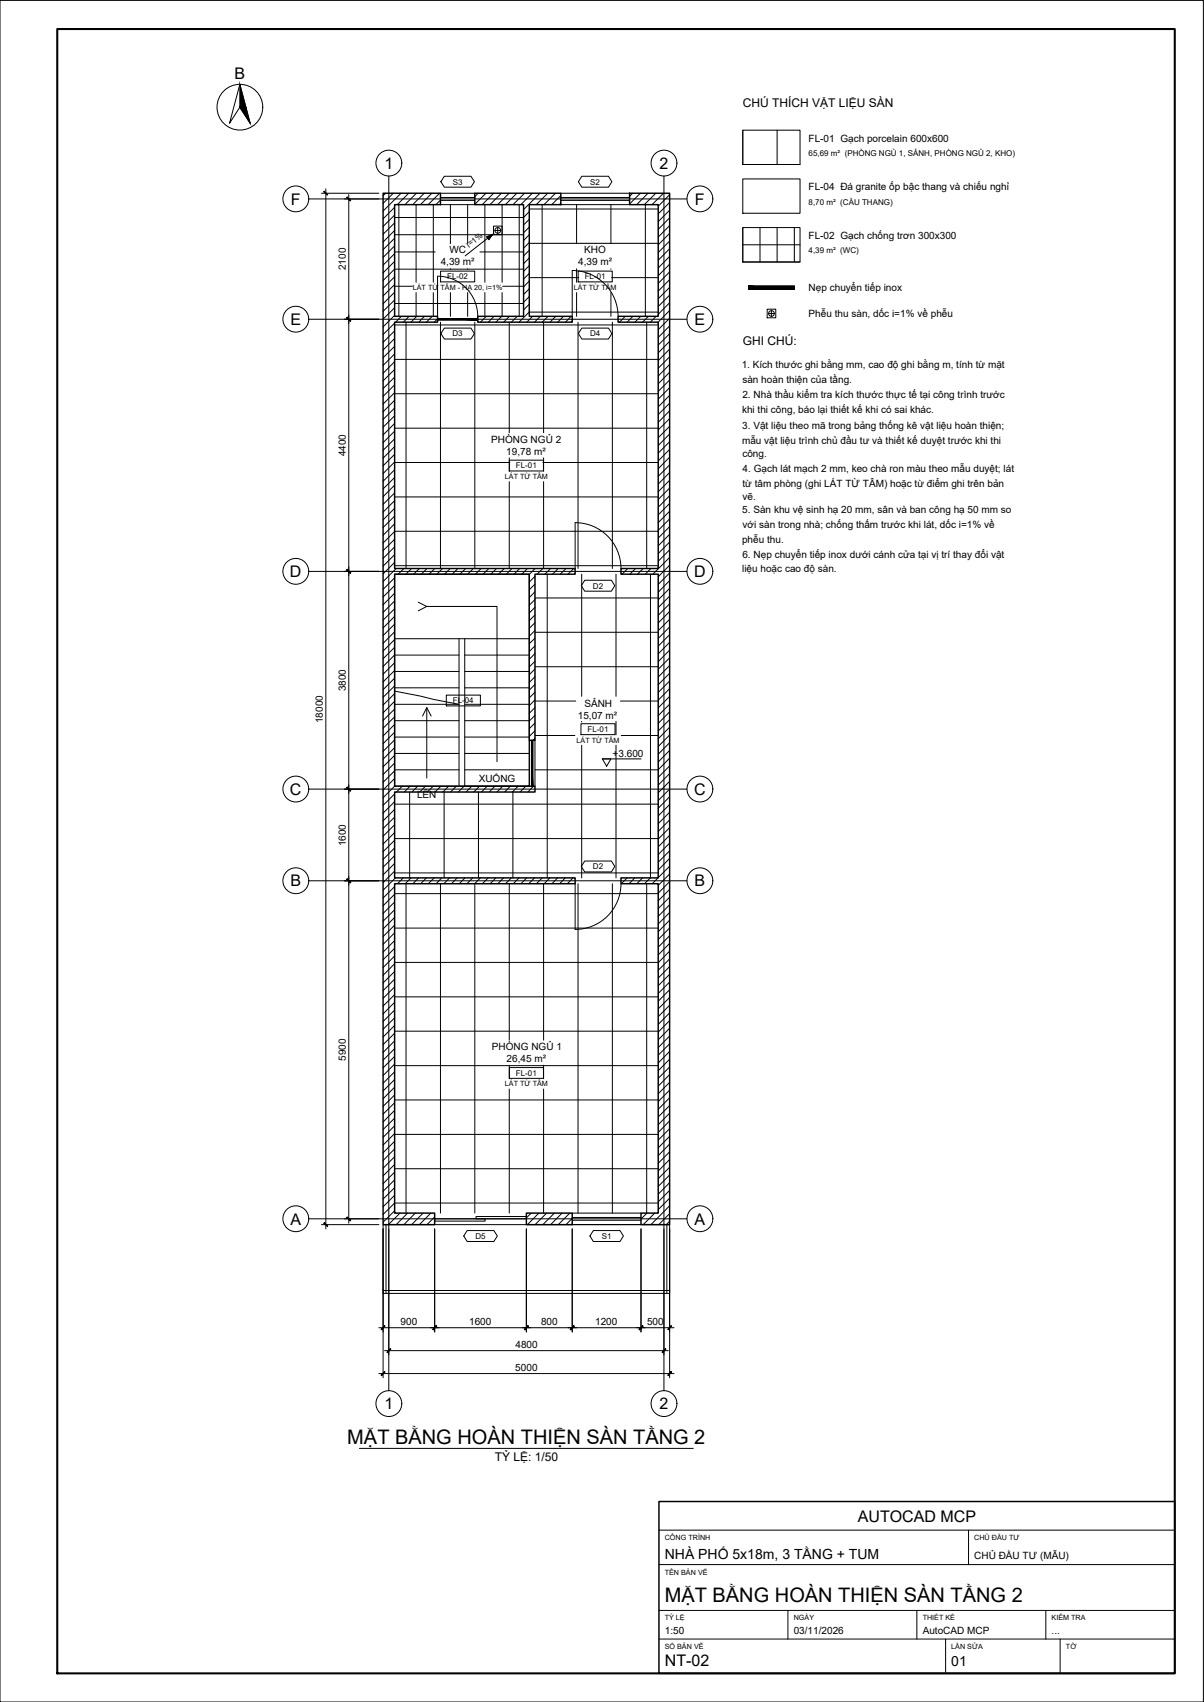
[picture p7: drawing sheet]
<svg xmlns="http://www.w3.org/2000/svg" width="420mm" height="594mm" viewBox="0 0 420 594" stroke-linecap="round" stroke-linejoin="round" font-family="sans-serif">
<!-- layer: A-WALL -->
<path d="M133.7 67.5h20v3.9h-16v39h15v2.1h-15v85.9h63v2h-14v58h-2v-58h-47v74h49v2.1h-49v29.9h63v2.1h-63v114.9h14v4.1h-18zM165.7 67.5h30v3.9h-11v39h15v2.1h-33v-2.1h16v-39h-17zM219.7 67.5h14v360h-10v-4.1h6v-114.9h-13v-2.1h13v-106h-13v-2h13v-85.9h-14v-2.1h14v-39h-10zM183.7 423.4h16v4.1h-16z" fill="none" stroke="#000" stroke-width=".51"/>
<!-- layer: A-WALL-PATT -->
<g fill="none" stroke="#000" stroke-width=".35">
<path d="M134.5 67.5l-.8 .8M137.2 67.5l-3.5 3.5M137.7 72.4l-4 4M137.7 75.1l-4 4M137.7 77.8l-4 4M140 67.5l-6.3 6.2M142.6 67.5l-4 3.9M145.3 67.5l-4 3.9M148 67.5l-4 3.9M150.7 67.5l-4 3.9M153.4 67.5l-4 3.9M153.7 69.9l-1.6 1.5"/>
<path d="M166.9 67.5l-1.2 1.1M169.6 67.5l-3.9 3.8M172.3 67.5l-4 3.9M175 67.5l-4 3.9M177.7 67.5l-4 3.9M180.3 67.5l-3.9 3.9M183 67.5l-4 3.9M184.7 73.9l-2 2M184.7 76.6l-2 1.9M184.7 79.3l-2 2M185.8 67.5l-4.1 3.9M188.4 67.5l-5.7 5.7"/>
<path d="M191.1 67.5l-4 3.9M193.8 67.5l-4 3.9M195.7 68.3l-3.2 3.1M195.7 71l-.5 .4M220.8 67.5l-1.1 1M223.5 67.5l-3.8 3.7M226.1 67.5l-3.9 3.9M228.9 67.5l-4.1 3.9M231.6 67.5l-4.1 3.9M233.7 68l-4 4M233.7 70.7l-4 3.9M233.7 73.4l-4 4"/>
<path d="M233.7 76l-4 4.1M233.7 78.8l-4 3.9M137.7 80.4l-4 4.1M137.7 83.2l-4 3.9M137.7 85.8l-4 4M137.7 88.5l-4 4.1M137.7 91.2l-4 4M137.7 93.9l-4 4M137.7 96.6l-4 4M137.7 99.3l-4 4M184.7 81.9l-2 2.1M184.7 84.6l-2 2"/>
<path d="M184.7 87.3l-2 2M184.7 90l-2 2M184.7 92.7l-2 2M184.7 95.4l-2 2M184.7 98.1l-2 2M233.7 81.5l-4 3.9M233.7 84.1l-4 4.1M233.7 86.8l-4 4M233.7 89.5l-4 4M233.7 92.2l-4 4M233.7 94.9l-4 4M233.7 97.6l-4 4"/>
<path d="M137.7 102l-4 4M137.7 104.7l-4 4M137.7 107.4l-4 4M137.7 110.1l-4 4M137.7 112.8l-4 4M137.7 115.5l-4 4M137.7 118.2l-4 4M140 110.4l-2 2.1M142.7 110.4l-1.9 2.1M145.4 110.4l-2 2.1M148.1 110.4l-2 2.1M150.8 110.4l-2 2.1"/>
<path d="M152.7 111.3l-1.2 1.2M167 110.4l-.3 .3M169.7 110.4l-2 2.1M172.4 110.4l-2 2.1M175.1 110.4l-2 2.1M177.8 110.4l-2 2.1M180.5 110.4l-2 2.1M184.7 100.8l-2 2M184.7 103.5l-2 2M184.7 106.2l-2 2M184.7 108.9l-3.6 3.6M185.8 110.4l-1.9 2.1"/>
<path d="M188.6 110.4l-2.1 2.1M191.2 110.4l-2 2.1M193.9 110.4l-2 2.1M196.6 110.4l-2 2.1M199.3 110.4l-2 2.1M218.2 110.4l-2 2.1M220.9 110.4l-2 2.1M223.6 110.4l-2 2.1M226.3 110.4l-2.1 2.1M228.9 110.4l-2 2.1M233.7 100.3l-4 4M233.7 103l-4 4"/>
<path d="M233.7 105.7l-4 4M233.7 108.4l-4 4.1M233.7 111.1l-4 4M233.7 113.8l-4 4M233.7 116.5l-4 4M233.7 119.1l-4 4.1M137.7 120.9l-4 4M137.7 123.5l-4 4.1M137.7 126.3l-4 4M137.7 129l-4 3.9M137.7 131.6l-4 4.1M137.7 134.3l-4 4.1"/>
<path d="M137.7 137l-4 4M137.7 139.7l-4 4M233.7 121.8l-4 4.1M233.7 124.6l-4 3.9M233.7 127.2l-4 4M233.7 129.9l-4 4.1M233.7 132.6l-4 4M233.7 135.3l-4 4M233.7 138l-4 4M137.7 142.4l-4 4M137.7 145.1l-4 4M137.7 147.8l-4 4"/>
<path d="M137.7 150.5l-4 4M137.7 153.2l-4 4M137.7 155.9l-4 4M137.7 158.6l-4 4M233.7 140.7l-4 4M233.7 143.4l-4 4M233.7 146.1l-4 4M233.7 148.8l-4 4M233.7 151.5l-4 4M233.7 154.2l-4 4M233.7 156.9l-4 4M233.7 159.6l-4 4"/>
<path d="M137.7 161.3l-4 4M137.7 164l-4 4M137.7 166.7l-4 4M137.7 169.3l-4 4.1M137.7 172.1l-4 3.9M137.7 174.8l-4 3.9M137.7 177.4l-4 4.1M233.7 162.3l-4 4M233.7 164.9l-4 4.1M233.7 167.7l-4 3.9M233.7 170.4l-4 3.9M233.7 173l-4 4.1"/>
<path d="M233.7 175.7l-4 4M233.7 178.4l-4 4M137.7 180.1l-4 4M137.7 182.9l-4 3.9M137.7 185.5l-4 4M137.7 188.2l-4 4M137.7 190.9l-4 4M137.7 193.6l-4 4M137.7 196.3l-4 4M138.3 198.4l-4.6 4.6M141 198.4l-2.1 2M143.6 198.4l-2 2"/>
<path d="M146.3 198.4l-1.9 2M149 198.4l-2 2M151.7 198.4l-2 2M154.4 198.4l-2 2M157.1 198.4l-2 2M159.8 198.4l-2 2M162.5 198.4l-2 2M165.2 198.4l-2 2M167.9 198.4l-2 2M170.6 198.4l-2 2M173.3 198.4l-2 2M176 198.4l-2 2"/>
<path d="M178.7 198.4l-2 2M181.4 198.4l-2 2M184.1 198.4l-2 2M186.7 198.4l-2 2.1M189.4 198.4l-1.9 2M192.2 198.4l-2 2M194.8 198.4l-2 2M197.5 198.4l-2 2M200.2 198.4l-2 2M219.1 198.4l-2 2M221.8 198.4l-2 2M224.5 198.4l-2 2"/>
<path d="M227.2 198.4l-2 2M233.7 181.1l-4 4M233.7 183.8l-4 4M233.7 186.5l-4 4M233.7 189.2l-4 4M233.7 191.9l-4 4M233.7 194.6l-5.9 5.8M233.7 197.3l-4 4M233.7 200l-4 4M137.7 201.7l-4 4M137.7 204.4l-4 4M137.7 207.1l-4 4"/>
<path d="M137.7 209.8l-4 4M137.7 212.5l-4 4M137.7 215.2l-4 4M137.7 217.9l-4 3.9M186.7 201.2l-2 2M186.7 203.9l-2 2M186.7 206.6l-2 2M186.7 209.3l-2 2M186.7 212l-2 2M186.7 214.6l-2 2M186.7 217.4l-2 1.9M233.7 202.7l-4 4"/>
<path d="M233.7 205.4l-4 4M233.7 208.1l-4 4M233.7 210.7l-4 4.1M233.7 213.5l-4 3.9M233.7 216.2l-4 3.9M233.7 218.8l-4 4.1M137.7 220.5l-4 4.1M137.7 223.2l-4 4.1M137.7 225.9l-4 4M137.7 228.6l-4 4M137.7 231.3l-4 4M137.7 234l-4 4"/>
<path d="M137.7 236.7l-4 4M137.7 239.4l-4 4M186.7 220.1l-2 2M186.7 222.7l-2 2M186.7 225.4l-2 2M186.7 228.1l-2 2M186.7 230.8l-2 2M186.7 233.5l-2 2M186.7 236.2l-2 2M186.7 238.9l-2 2M233.7 221.5l-4 4M233.7 224.2l-4 4"/>
<path d="M233.7 226.9l-4 4M233.7 229.6l-4 4M233.7 232.3l-4 4M233.7 235l-4 4M233.7 237.7l-4 4M137.7 242.1l-4 4M137.7 244.8l-4 4M137.7 247.5l-4 4M137.7 250.2l-4 4M137.7 252.9l-4 4M137.7 255.6l-4 4M137.7 258.2l-4 4.1"/>
<path d="M186.7 241.6l-2 2M186.7 244.3l-2 2M186.7 247l-2 2M186.7 249.7l-2 2M186.7 252.4l-2 2M186.7 255.1l-2 2M186.7 257.7l-.7 .7M233.7 240.4l-4 4M233.7 243.1l-4 4M233.7 245.8l-4 4M233.7 248.5l-4 4M233.7 251.2l-4 4"/>
<path d="M233.7 253.8l-4 4.1M233.7 256.6l-4 4M233.7 259.3l-4 3.9M137.7 261l-4 4M137.7 263.7l-4 3.9M137.7 266.3l-4 4.1M137.7 269l-4 4.1M137.7 271.8l-4 3.9M137.7 274.4l-4 4M137.7 277.1l-4 4M137.7 279.8l-4 4M140.4 274.4l-2 2.1"/>
<path d="M143.1 274.4l-2 2.1M145.8 274.4l-2 2.1M148.5 274.4l-2 2.1M151.2 274.4l-2.1 2.1M153.8 274.4l-2 2.1M156.5 274.4l-1.9 2.1M159.3 274.4l-2.1 2.1M161.9 274.4l-2 2.1M164.6 274.4l-2 2.1M167.3 274.4l-2 2.1M170 274.4l-2 2.1M172.7 274.4l-2 2.1"/>
<path d="M175.4 274.4l-2 2.1M178.1 274.4l-2 2.1M180.8 274.4l-2 2.1M183.5 274.4l-2 2.1M186.2 274.4l-2 2.1M233.7 261.9l-4 4.1M233.7 264.6l-4 4.1M233.7 267.3l-4 4M233.7 270l-4 4M233.7 272.7l-4 4M233.7 275.4l-4 4M233.7 278.1l-4 4"/>
<path d="M137.7 282.5l-4 4M137.7 285.2l-4 4M137.7 287.9l-4 4M137.7 290.6l-4 4M137.7 293.3l-4 4M137.7 296l-4 4M137.7 298.7l-4 4M233.7 280.8l-4 4M233.7 283.5l-4 4M233.7 286.2l-4 4M233.7 288.9l-4 4M233.7 291.6l-4 4"/>
<path d="M233.7 294.3l-4 4M233.7 297l-4 4M233.7 299.6l-4 4.1M137.7 301.4l-4 4M137.7 304.1l-4 4M137.7 309.5l-4 4M137.7 312.1l-4 4.1M137.7 314.8l-4 4M137.7 317.6l-4 3.9M138 306.4l-4.3 4.3M140.7 306.4l-2 2.1M143.4 306.4l-2 2.1"/>
<path d="M146.1 306.4l-2 2.1M148.8 306.4l-2 2.1M151.5 306.4l-2 2.1M154.2 306.4l-2 2.1M156.9 306.4l-2 2.1M159.6 306.4l-2 2.1M162.3 306.4l-2 2.1M165 306.4l-2.1 2.1M167.6 306.4l-1.9 2.1M170.3 306.4l-1.9 2.1M173.1 306.4l-2.1 2.1M175.7 306.4l-2 2.1"/>
<path d="M178.4 306.4l-2 2.1M181.1 306.4l-2 2.1M183.8 306.4l-2 2.1M186.5 306.4l-2 2.1M189.2 306.4l-2 2.1M191.9 306.4l-2 2.1M194.6 306.4l-2 2.1M197.3 306.4l-2 2.1M200 306.4l-2 2.1M200.7 308.4v.1M218.9 306.4l-2.1 2.1M221.5 306.4l-2 2.1"/>
<path d="M224.2 306.4l-2 2.1M226.9 306.4l-2 2.1M229.6 306.4l-2 2.1M233.7 302.4l-4 3.9M233.7 305.1l-4 3.9M233.7 307.7l-4 4.1M233.7 310.4l-4 4M233.7 313.2l-4 3.9M233.7 315.8l-4 4M233.7 318.5l-4 4M137.7 320.2l-4 4M137.7 322.9l-4 4"/>
<path d="M137.7 325.6l-4 4M137.7 328.3l-4 4M137.7 331l-4 4M137.7 333.7l-4 4M137.7 336.4l-4 4M137.7 339.1l-4 4M233.7 321.2l-4 4M233.7 323.9l-4 4M233.7 326.6l-4 4M233.7 329.3l-4 4M233.7 332l-4 4M233.7 334.7l-4 4"/>
<path d="M233.7 337.4l-4 4M137.7 341.8l-4 4M137.7 344.5l-4 4M137.7 347.2l-4 4M137.7 349.9l-4 4M137.7 352.6l-4 3.9M137.7 355.3l-4 4M137.7 357.9l-4 4.1M233.7 340.1l-4 4M233.7 342.8l-4 4M233.7 345.5l-4 4M233.7 348.2l-4 3.9"/>
<path d="M233.7 350.9l-4 4M233.7 353.5l-4 4.1M233.7 356.2l-4 4M233.7 358.9l-4 4M137.7 360.7l-4 3.9M137.7 363.3l-4 4M137.7 366l-4 4M137.7 368.7l-4 4M137.7 371.4l-4 4M137.7 374.1l-4 4M137.7 376.8l-4 4M137.7 379.5l-4 4"/>
<path d="M233.7 361.6l-4 4M233.7 364.3l-4 4M233.7 367l-4 4M233.7 369.7l-4 4M233.7 372.4l-4 4M233.7 375.1l-4 4M233.7 377.8l-4 4M137.7 382.2l-4 4M137.7 384.9l-4 4M137.7 387.6l-4 4M137.7 390.3l-4 4M137.7 393l-4 4"/>
<path d="M137.7 395.7l-4 4M137.7 398.4l-4 4M233.7 380.5l-4 4M233.7 383.2l-4 4M233.7 385.9l-4 4M233.7 388.5l-4 4.1M233.7 391.3l-4 4M233.7 394l-4 3.9M233.7 396.6l-4 4.1M233.7 399.3l-4 4.1M137.7 401l-4 4.1M137.7 403.7l-4 4.1"/>
<path d="M137.7 406.5l-4 3.9M137.7 409.1l-4 4M137.7 411.8l-4 4M137.7 414.5l-4 4M137.7 417.2l-4 4M137.7 419.9l-4 4M233.7 402.1l-4 3.9M233.7 404.7l-4 4M233.7 407.4l-4 4M233.7 410.1l-4 4M233.7 412.8l-4 4M233.7 415.5l-4 4"/>
<path d="M233.7 418.2l-4 4M137.7 422.6l-4 4M139.6 423.4l-4 4.1M142.2 423.4l-3.9 4.1M144.9 423.4l-4 4.1M147.7 423.4l-4.1 4.1M150.3 423.4l-4 4.1M151.7 424.8l-2.7 2.7M185.4 423.4l-1.7 1.7M188 423.4l-3.9 4.1M190.8 423.4l-4.1 4.1M193.5 423.4l-4.1 4.1"/>
<path d="M196.1 423.4l-3.9 4.1M198.8 423.4l-4 4.1M199.7 425.3l-2.2 2.2M225.8 423.4l-2.1 2.1M228.5 423.4l-4 4.1M233.7 420.9l-6.5 6.6M233.7 423.6l-3.8 3.9M233.7 426.3l-1.2 1.2"/>
</g>
<!-- layer: A-DOOR -->
<path d="M152.7 96.4v14M152.7 96.4a14 14 0 0 1 14 14M215.7 110.4a16 16 0 0 0-16-16v16M216.7 198.4a16 16 0 0 0-16-16v16M216.7 308.4a16 16 0 0 1-16 16v-15.9M151.7 425.4h17.6v.8h-17.6zM166.1 424.6h17.6v.8h-17.6z" fill="none" stroke="#000" stroke-width=".35"/>
<!-- layer: A-ANNO-TEXT -->
<path d="M155.1 61.5h9.2l1.3 1.9-1.3 1.9h-9.2l-1.3-1.9zM203 61.5h9.3l1.2 1.9-1.2 1.9h-9.3l-1.2-1.9zM155.1 114.5h9.2l1.3 1.9-1.3 1.9h-9.2l-1.3-1.9zM203 114.5h9.3l1.2 1.9-1.2 1.9h-9.3l-1.2-1.9zM204 202.5h9.4l1.1 1.9-1.1 1.9h-9.4l-1.1-1.9zM204 300.5h9.4l1.1 1.9-1.1 1.9h-9.4l-1.1-1.9zM163 429.5h9.3l1.3 1.9-1.3 1.9h-9.3l-1.2-1.9zM207.1 429.5h9.3l1.2 1.9-1.2 1.9h-9.3l-1.2-1.9zM125.4 505.6h116.5" fill="none" stroke="#000" stroke-width=".35"/>
<!-- layer: A-GLAZ -->
<path d="M153.7 67.5h12M153.7 71.4h12M153.7 68.9h12M153.7 69.9h12M195.7 67.5h24M195.7 71.4h24M195.7 68.9h24M195.7 69.9h24M199.7 427.5h24M199.7 423.4h24M199.7 425.9h24M199.7 425h24" fill="none" stroke="#000" stroke-width=".35"/>
<!-- layer: A-OPEN -->
<path d="M184.7 258.4v16M186.7 258.4v16" fill="none" stroke="#000" stroke-width=".35"/>
<!-- layer: A-ANNO-DIMS -->
<g fill="none" stroke="#000" stroke-width=".35">
<path d="M112.2 67.5h20M113.7 65.9v363M120.2 69.4h12M121.7 67.9v359M120.2 111.4h12M120.2 199.4h12M120.2 275.4h12M120.2 307.4h12M112.2 427.5h20M120.2 425.4h12M133.7 428.9v52M135.7 428.9v44"/>
<path d="M151.7 428.9v36M183.7 428.9v36M199.7 428.9v36M223.7 428.9v36M231.7 428.9v44M233.7 428.9v52M132.2 463.4h103M132.2 479.4h103M134.2 471.4h99"/>
</g>
<!-- layer: 0 -->
<g fill="#000" stroke="#000" stroke-width=".35">
<path d="M113 66.9l1.2 1.2 .1-.1zM113 66.9l.2-.1 1.1 1.2z"/>
<path d="M121 68.9l1.2 1.2 .1-.1zM121 68.9l.2-.1 1.1 1.2z"/>
<path d="M121.2 110.8l-.2 .1 1.3 1.1zM121 110.9l1.3 1.1-.1 .1z"/>
<path d="M121 110.9l1.2 1.2 .1-.1zM121.2 110.8l1.1 1.2-1.3-1.1z"/>
<path d="M121.2 198.8l-.2 .1 1.3 1.1zM121 198.9l1.3 1.1-.1 .1z"/>
<path d="M121 198.9l1.2 1.2 .1-.1zM121.2 198.8l1.1 1.2-1.3-1.1z"/>
<path d="M121.2 274.8l-.2 .1 1.3 1.1zM121 274.9l1.3 1.1-.1 .1z"/>
<path d="M121 274.9l1.2 1.2 .1-.1zM121 274.9l.2-.1 1.1 1.2z"/>
<path d="M121.2 306.8l-.2 .1 1.3 1.1zM121 306.9l1.3 1.1-.1 .1z"/>
<path d="M121 306.9l1.2 1.2 .1-.1zM121.2 306.8l1.1 1.2-1.3-1.1z"/>
<path d="M113.2 426.8l-.2 .1 1.3 1.1zM113 426.9l1.3 1.1-.1 .1z"/>
<path d="M121.2 424.8l-.2 .1 1.3 1.1zM121 424.9l1.3 1.1-.1 .1z"/>
<path d="M134.2 462.8l-1.1 1.3 1.3-1.2zM134.2 462.8l-1.1 1.3-.1-.1z"/>
<path d="M134.2 478.8l-1.1 1.3 1.3-1.2zM134.2 478.8l-1.1 1.3-.1-.1z"/>
<path d="M136.2 470.8l-1 1.3 1.2-1.2zM136.2 470.8l-1 1.3-.2-.1z"/>
<path d="M152.2 462.8l-1.2 1.2 .2 .1zM152.2 462.8l.2 .1-1.2 1.2z"/>
<path d="M152.2 462.8l-1 1.3 1.2-1.2zM152.2 462.8l-1 1.3-.2-.1z"/>
<path d="M184.2 462.8l-1.2 1.2 .2 .1zM184.2 462.8l.2 .1-1.2 1.2z"/>
<path d="M184.2 462.8l-1 1.3 1.2-1.2zM184.2 462.8l-1 1.3-.2-.1z"/>
<path d="M200.2 462.8l-1.1 1.2 .1 .1zM200.2 462.8l.2 .1-1.2 1.2z"/>
<path d="M200.2 462.8l-1 1.3 1.2-1.2zM200.2 462.8l-1 1.3-.1-.1z"/>
<path d="M224.2 462.8l-1.1 1.2 .1 .1zM224.2 462.8l.2 .1-1.2 1.2z"/>
<path d="M224.2 462.8l-1 1.3 1.2-1.2zM224.2 462.8l-1 1.3-.1-.1z"/>
<path d="M232.2 470.8l-1.1 1.2 .1 .1zM232.2 470.8l.2 .1-1.2 1.2z"/>
<path d="M234.2 462.8l-1.2 1.2 .2 .1zM234.2 462.8l.2 .1-1.2 1.2z"/>
<path d="M234.2 478.8l-1.2 1.2 .2 .1zM234.2 478.8l.2 .1-1.2 1.2z"/>
</g>
<!-- layer: S-GRID -->
<path d="M107.7 69.4h132M135.7 61.4v424.1M231.7 61.4v424.1M107.7 111.4h132M107.7 199.4h132M107.7 275.4h132M107.7 307.4h132M107.7 425.4h132" fill="none" stroke="#000" stroke-width=".35"/>
<!-- layer: S-GRID-IDEN -->
<g fill="none" stroke="#000" stroke-width=".35">
<circle cx="135.7" cy="56.9" r="4.5"/>
<circle cx="231.7" cy="56.9" r="4.5"/>
<circle cx="103.2" cy="69.4" r="4.5"/>
<circle cx="244.2" cy="69.4" r="4.5"/>
<circle cx="103.2" cy="111.4" r="4.5"/>
<circle cx="244.2" cy="111.4" r="4.5"/>
<circle cx="103.2" cy="199.4" r="4.5"/>
<circle cx="244.2" cy="199.4" r="4.5"/>
<circle cx="103.2" cy="275.4" r="4.5"/>
<circle cx="244.2" cy="275.4" r="4.5"/>
<circle cx="103.2" cy="307.4" r="4.5"/>
<circle cx="244.2" cy="307.4" r="4.5"/>
<circle cx="103.2" cy="425.4" r="4.5"/>
<circle cx="244.2" cy="425.4" r="4.5"/>
<circle cx="135.7" cy="489.9" r="4.5"/>
<circle cx="231.7" cy="489.9" r="4.5"/>
</g>
<!-- layer: A-FLOR-STRS -->
<g fill="none" stroke="#000" stroke-width=".35">
<path d="M137.7 200.4h47v74h-47zM146 210.2l2.9 1.5-2.9 1.5M148.9 211.7h24.5v54.2M137.7 222.9h47M137.7 234.4h22.5M137.7 228.7h22.5M160.2 222.9v51.5M162.2 222.9v51.5h22.5M162.2 234.4h22.5M162.2 228.7h22.5M137.7 241.2l22.5 4.6h-22.5M137.7 257.3h22.5"/>
<path d="M137.7 251.6h22.5M137.7 240.1h22.5M147.4 250l1.5-3 1.6 3M148.9 247v24.6M162.2 257.3h22.5M162.2 251.6h22.5M162.2 245.8h22.5M162.2 240.1h22.5M137.7 268.7h22.5M137.7 263h22.5M162.2 268.7h22.5M162.2 263h22.5"/>
</g>
<!-- layer: A-FLOR-LEVL -->
<path d="M133.7 427.5h100v24h-100zM134.7 427.5v24M232.7 427.5v24M133.7 450.4h100" fill="none" stroke="#000" stroke-width=".35"/>
<!-- layer: A-ANNO-SYMB -->
<g fill="none" stroke="#000" stroke-width=".35">
<path d="M83.7 29.4l3.6 13.6-3.6-5.6-3.6 5.6zM210.2 264.9h3l-1.5 2.5zM210.2 264.9h13.5"/>
<circle cx="83.7" cy="37.4" r="8"/>
</g>
<path d="M83.7 29.4l2.1 8h-2.1zM83.7 37.4l3.6 5.6-1.5-5.6z" fill="#000" stroke="#000" stroke-width=".35"/>
<!-- layer: A-FLOR-PATT -->
<g fill="none" stroke="#000" stroke-width=".35">
<path d="M259.2 45.4v12h20M271.2 45.4v12M137.7 75.9h45M139.2 71.4v39M145.2 71.4v27.1M151.2 71.4v27.1M157.2 71.4v13.7M163.2 71.4v13.7M169.2 71.4v27.1M175.2 71.4v27.1M181.2 71.4v39M184.7 73h45"/>
<path d="M189.2 71.4v39M201.2 71.4v13.7M213.2 71.4v13.7M225.2 71.4v39M259.2 79.4v12.1h20M265.2 79.4v12.1M271.2 79.4v12.1M277.2 79.4v12.1M137.7 99.9h6.2M137.7 94h45M137.7 87.9h14.2M137.7 81.9h45"/>
<path d="M157.2 93.8v.2M163.2 93.8v.2M167.5 87.9h15.2M175.4 99.9h7.3M184.7 96.9h17.2M184.7 84.9h45M201.2 93.8v4.7M213.2 93.8v.2M213.4 96.9h16.3M259.2 85.4h20M261.2 99.8h16v1.2h-16zM137.7 113.4h92"/>
<path d="M137.7 105.9h45M141.7 112.5v85.9M145.2 102.1v8.3M151.2 102.1v8.3M152.7 111.2h14v.5h-14zM153.7 112.5v85.9M157.2 102.1v8.3M163.2 102.1v8.3M165.7 112.5v85.9M169.2 102.1v8.3M175.2 102.1v8.3M177.7 112.5v38.6"/>
<path d="M184.7 108.9h45M189.7 112.5v38.6M201.2 102.1v8.3M201.7 112.5v85.9M213.2 102.1v8.3M213.7 112.5v85.9M225.7 112.5v85.9M137.7 137.4h92M137.7 125.4h92M137.7 149.5h92M177.7 159.8v4.7M189.7 159.8v4.7"/>
<path d="M137.7 173.5h92M137.7 161.4h40.2M177.7 168.1v30.3M189.4 161.4h40.3M189.7 168.1v30.3M137.7 197.5h92M137.7 185.4h92M186.7 208.7h43M191 200.4v106M203 200.4v42.6M215 200.4v42.6M227 200.4v106"/>
<path d="M186.7 232.7h43M186.7 220.7h43M185.5 258.4h.4v16h-.4zM186.7 256.7h13.9M186.7 244.7h14.2M203 251.8v.2M215 251.8v4.7M216.5 244.7h13.2M216.8 256.7h12.9M143 276.5v29.9M155 276.5v29.9M167 276.5v29.9"/>
<path d="M179 276.5v29.9M186.7 268.7h43M203 260.1v46.3M215 260.1v46.3M137.7 292.7h92M137.7 280.7h92M137.7 311.9h92M137.7 304.7h92M141.7 308.5v114.9M153.7 308.5v114.9M165.7 308.5v114.9M177.7 308.5v54.6"/>
<path d="M189.7 308.5v54.6M201.7 308.5v114.9M213.7 308.5v114.9M225.7 308.5v114.9M137.7 335.9h92M137.7 323.9h92M137.7 359.9h92M137.7 348h92M137.7 372h92M177.7 371.8v4.7M189.7 371.8v4.7M137.7 396h92"/>
<path d="M137.7 383.9h92M177.7 380.1v43.3M189.7 380.1v43.3M137.7 419.9h92M137.7 407.9h92"/>
</g>
<g fill="#000" stroke="#000" stroke-width=".35">
<path d="M261.2 99.8l16 1.2v-1.2zM261.2 99.8l16 1.2h-16z"/>
<path d="M152.7 111.2l14 .5v-.5zM152.7 111.2l14 .5h-14z"/>
<path d="M185.5 258.4l.4 16v-16zM185.5 258.4l.4 16h-.4z"/>
</g>
<!-- layer: A-ANNO-NOTE -->
<path d="M259.2 45.4h20v12h-20zM259.2 62.5h20v11.9h-20zM259.2 79.4h20v12.1h-20zM153.8 94.6h11.9v3.8h-11.9zM169.8 82.6l2-.7-1.2 1.7zM170.6 82.8l-8.3 6.5M201.8 94.6h11.9v3.8h-11.9zM177.8 160.6h11.9v3.8h-11.9zM155.7 242.6h11.9v3.8h-11.9zM202.7 252.6h11.9v3.8h-11.9zM177.8 372.6h11.9v3.8h-11.9z" fill="none" stroke="#000" stroke-width=".35"/>
<!-- layer: A-FLOR-FIXT -->
<g fill="none" stroke="#000" stroke-width=".35">
<path d="M172.2 78.9h3v3h-3zM173.7 79.4v2M172.7 80.4h2M267.7 107.9h3v3h-3zM268.2 109.4h2M269.2 108.4v2"/>
<circle cx="173.7" cy="80.4" r=".99"/>
<circle cx="269.2" cy="109.4" r=".99"/>
</g>
<!-- layer: A-ANNO-NOTE -->
<path d="M169.8 82.6l2-.7-1.6 1.3zM170.2 83.2l.4 .4 1.2-1.7z" fill="#000" stroke="#000" stroke-width=".35"/>
<!-- layer: A-ANNO-TTLB -->
<path d="M0 .1h419.9v594h-419.9zM230 534.1h180M338 534.1v12M230 546.1h180M230 572.1h180M230 562.1h180M275 562.1v10M320 562.1v10M330 572.1v12M365 562.1v10M370 572.1v12" fill="none" stroke="#000" stroke-width=".35"/>
<path d="M20 10.1h390v574h-390z" fill="none" stroke="#000" stroke-width=".72"/>
<path d="M230 524.1h180v60h-180z" fill="none" stroke="#000" stroke-width=".51"/>
<g font-size="7">
<text x="121.2" y="504">MẶT BẰNG HOÀN THIỆN SÀN TẦNG 2</text>
<text x="232" y="559.1">MẶT BẰNG HOÀN THIỆN SÀN TẦNG 2</text>
</g>
<g font-size="5.6">
<text x="81.8" y="27.4">B</text>
<text x="134.2" y="58.9">1</text>
<text x="230.2" y="58.9">2</text>
<text x="101.5" y="71.4">F</text>
<text x="242.5" y="71.4">F</text>
<text x="101.3" y="113.4">E</text>
<text x="242.3" y="113.4">E</text>
<text x="101.2" y="201.4">D</text>
<text x="242.2" y="201.4">D</text>
<text x="101.2" y="277.4">C</text>
<text x="242.2" y="277.4">C</text>
<text x="101.3" y="309.4">B</text>
<text x="242.3" y="309.4">B</text>
<text x="101.3" y="427.5">A</text>
<text x="242.3" y="427.5">A</text>
<text x="134.2" y="491.9">1</text>
<text x="230.2" y="491.9">2</text>
<text x="299.3" y="531.1">AUTOCAD MCP</text>
<text x="232" y="581.6">NT-02</text>
</g>
<g font-size="4.9">
<text x="232" y="544.1">NHÀ PHỐ 5x18m, 3 TẦNG + TUM</text>
<text x="332" y="581.6">01</text>
</g>
<g font-size="4.2">
<text x="259.2" y="37.4">CHÚ THÍCH VẬT LIỆU SÀN</text>
<text x="259.2" y="120.5">GHI CHÚ:</text>
<text x="172.6" y="510.1">TỶ LỆ: 1/50</text>
</g>
<g font-size="3.5">
<text x="282.2" y="49.4">FL-01 Gạch porcelain 600x600</text>
<text x="282.2" y="66.4">FL-04 Đá granite ốp bậc thang và chiếu nghỉ</text>
<text x="282.2" y="83.5">FL-02 Gạch chống trơn 300x300</text>
<text x="156.8" y="88.4">WC</text>
<text x="203.9" y="88.4">KHO</text>
<text x="120.6" y="94.3" transform="rotate(-90 120.6 94.3)">2100</text>
<text x="153.8" y="92.6">4,39 m²</text>
<text x="201.8" y="92.6">4,39 m²</text>
<text x="282.2" y="101.7">Nẹp chuyển tiếp inox</text>
<text x="282.2" y="110.7">Phễu thu sàn, dốc i=1% về phễu</text>
<text x="258.8" y="128.5">1. Kích thước ghi bằng mm, cao độ ghi bằng m, tính từ mặt</text>
<text x="259.1" y="133.8">sàn hoàn thiện của tầng.</text>
<text x="259.1" y="139.1">2. Nhà thầu kiểm tra kích thước thực tế tại công trình trước</text>
<text x="259" y="144.3">khi thi công, báo lại thiết kế khi có sai khác.</text>
<text x="259" y="149.6">3. Vật liệu theo mã trong bảng thống kê vật liệu hoàn thiện;</text>
<text x="171.4" y="154.7">PHÒNG NGỦ 2</text>
<text x="259" y="154.9">mẫu vật liệu trình chủ đầu tư và thiết kế duyệt trước khi thi</text>
<text x="120.6" y="159.3" transform="rotate(-90 120.6 159.3)">4400</text>
<text x="176.7" y="158.8">19,78 m²</text>
<text x="259.1" y="159.5">công.</text>
<text x="259.2" y="164.6">4. Gạch lát mạch 2 mm, keo chà ron màu theo mẫu duyệt; lát</text>
<text x="259.1" y="169.9">từ tâm phòng (ghi LÁT TỪ TÂM) hoặc từ điểm ghi trên bản</text>
<text x="259" y="179.2">5. Sàn khu vệ sinh hạ 20 mm, sân và ban công hạ 50 mm so</text>
<text x="259.2" y="174.6">vẽ.</text>
<text x="259.2" y="184.4">với sàn trong nhà; chống thấm trước khi lát, dốc i=1% về</text>
<text x="259" y="189.6">phễu thu.</text>
<text x="259.1" y="194.8">6. Nẹp chuyển tiếp inox dưới cánh cửa tại vị trí thay đổi vật</text>
<text x="259" y="199.5">liệu hoặc cao độ sàn.</text>
<text x="120.6" y="241.3" transform="rotate(-90 120.6 241.3)">3800</text>
<text x="201.6" y="250.8">15,07 m²</text>
<text x="203.9" y="246.6">SẢNH</text>
<text x="112.6" y="252.4" transform="rotate(-90 112.6 252.4)">18000</text>
<text x="213.8" y="264.1">+3.600</text>
<text x="167" y="273">XUỐNG</text>
<text x="145.5" y="278.7">LÊN</text>
<text x="120.6" y="295.4" transform="rotate(-90 120.6 295.4)">1600</text>
<text x="120.6" y="370.3" transform="rotate(-90 120.6 370.3)">5900</text>
<text x="171.7" y="366.7">PHÒNG NGỦ 1</text>
<text x="176.8" y="370.9">26,45 m²</text>
<text x="139.8" y="462.4">900</text>
<text x="163.7" y="462.4">1600</text>
<text x="188.8" y="462.4">800</text>
<text x="207.7" y="462.4">1200</text>
<text x="225.8" y="462.4">500</text>
<text x="179.9" y="470.4">4800</text>
<text x="179.8" y="478.4">5000</text>
<text x="340" y="544.1">CHỦ ĐẦU TƯ (MẪU)</text>
<text x="232" y="570.3">1:50</text>
<text x="277" y="570.3">03/11/2026</text>
<text x="322" y="570.3">AutoCAD MCP</text>
<text x="367" y="570.3">...</text>
</g>
<g font-size="2.8">
<text x="282.2" y="54.5">65,69 m² (PHÒNG NGỦ 1, SẢNH, PHÒNG NGỦ 2, KHO)</text>
<text x="158" y="64.4">S3</text>
<text x="206" y="64.4">S2</text>
<text x="282.2" y="71.4">8,70 m² (CẦU THANG)</text>
<text x="163.7" y="86.4" transform="rotate(-38 163.7 86.4)">i=1%</text>
<text x="282.2" y="88.4">4,39 m² (WC)</text>
<text x="156" y="97.5">FL-02</text>
<text x="204" y="97.5">FL-01</text>
<text x="157.9" y="117.4">D3</text>
<text x="205.9" y="117.4">D4</text>
<text x="180" y="163.5">FL-01</text>
<text x="206.9" y="205.4">D2</text>
<text x="158" y="245.5">FL-04</text>
<text x="205.1" y="255.5">FL-01</text>
<text x="206.9" y="303.4">D2</text>
<text x="180" y="375.5">FL-01</text>
<text x="165.9" y="432.4">D5</text>
<text x="210" y="432.4">S1</text>
</g>
<g font-size="2.5">
<text x="144.1" y="101.2">LÁT TỪ TÂM - HẠ 20, i=1%</text>
<text x="200.2" y="101.2">LÁT TỪ TÂM</text>
<text x="176.2" y="167.2">LÁT TỪ TÂM</text>
<text x="201.2" y="259.2">LÁT TỪ TÂM</text>
<text x="176.2" y="379.2">LÁT TỪ TÂM</text>
<text x="232" y="537.6">CÔNG TRÌNH</text>
<text x="340" y="537.6">CHỦ ĐẦU TƯ</text>
<text x="232" y="549.6">TÊN BẢN VẼ</text>
<text x="232" y="565.3">TỶ LỆ</text>
<text x="277" y="565.3">NGÀY</text>
<text x="322" y="565.3">THIẾT KẾ</text>
<text x="367" y="565.3">KIỂM TRA</text>
<text x="232" y="575.6">SỐ BẢN VẼ</text>
<text x="332" y="575.6">LẦN SỬA</text>
<text x="372" y="575.6">TỜ</text>
</g>
</svg>
